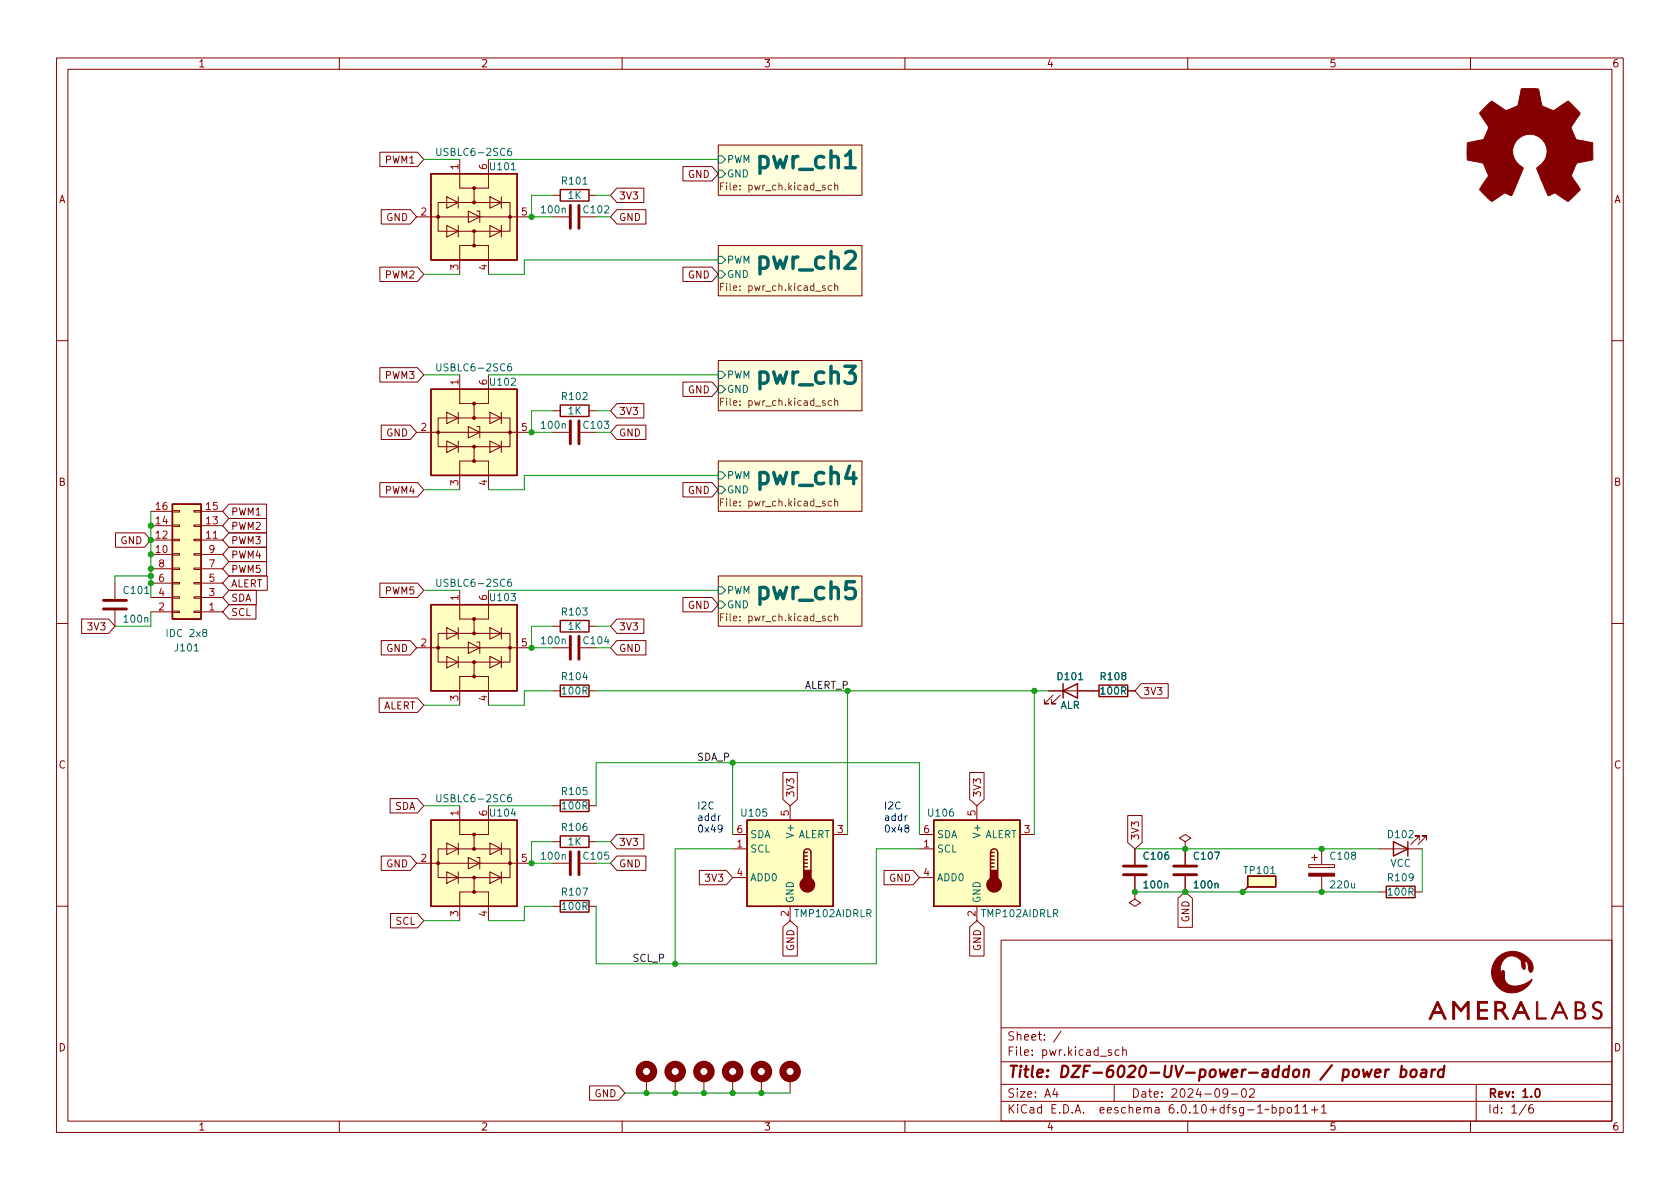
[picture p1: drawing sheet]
<svg xmlns="http://www.w3.org/2000/svg" width="297mm" height="210mm" viewBox="0 0 297 210" stroke-linecap="round" stroke-linejoin="round" font-family="sans-serif">
<g fill="none" stroke="#840000" stroke-width=".18">
<path d="M10 10.2h277v190.1h-277zM12 12.2h273v186.1h-273zM60 10.2v2M110 10.2v2M160 10.2v2M210 10.2v2M260 10.2v2M67.2 26.9h6.6l1.1 1.3-1.1 1.3h-6.6zM67.4 37.1h5.1l1.2 1.2-1.2 1.3h-5.1zM73.7 38.3h20.3M77.5 35.8h12.7v5.1h-12.7zM79 34.8l2 1-2 1z"/>
<path d="M79 39.9l2 1-2 1zM81 34.8v2M81 39.9v2M81.3 28.2v5.1h2.5M82.8 37.3l2 1-2 1.1zM84.3 37.3h.5v2.1M86.4 28.2v5.1h-2.6v2.5M86.6 34.8l2 1-2 1zM86.6 39.9l2 1-2 1zM88.6 34.8v2M88.6 39.9v2M97.8 34.5h1.3"/>
<path d="M97.8 38.3h2.8M102.6 38.3h2.8M104.1 34.5h1.3M109.1 37.1h5.1v2.5h-5.1l-1.2-1.3zM109.1 33.3h4.7v2.5h-4.7l-1.2-1.3zM120.7 29.5h5.2l1.1 1.2-1.1 1.3h-5.2zM127 25.6h25.4v8.9h-25.4zM67.2 47.2h6.6l1.1 1.3-1.1 1.3h-6.6zM83.8 40.9v2.5h2.6v5.1M83.8 43.4h-2.5v5.1M120.7 47.2h5.2l1.1 1.3-1.1 1.3h-5.2zM127 43.4h25.4v8.9h-25.4z"/>
<path d="M10 60.2h2M67.2 65h6.6l1.1 1.3-1.1 1.3h-6.6zM67.4 75.2h5.1l1.2 1.2-1.2 1.3h-5.1zM73.7 76.4h20.3M77.5 73.9h12.7v5.1h-12.7zM79 72.9l2 1-2 1zM79 78l2 1-2 1zM81 72.9v2M81 78v2M81.3 66.3v5.1h2.5M82.8 75.4l2 1-2 1.1zM83.8 79v2.5h2.6v5.1"/>
<path d="M84.3 75.4h.5v2.1M86.4 66.3v5.1h-2.6v2.5M86.6 72.9l2 1-2 1zM86.6 78l2 1-2 1zM88.6 72.9v2M88.6 78v2M97.8 76.4h2.8M97.8 72.6h1.3M102.6 76.4h2.8M104.1 72.6h1.3M109.1 71.4h4.7v2.5h-4.7l-1.2-1.3zM109.1 75.2h5.1v2.5h-5.1l-1.2-1.3z"/>
<path d="M120.7 67.6h5.2l1.1 1.2-1.1 1.3h-5.2zM127 63.7h25.4v8.9h-25.4zM285 60.2h2M20.4 94.2h5.2l1.1 1.3-1.1 1.3h-5.2zM26.7 98h3.8M26.7 95.5h3.8M26.7 93h3.8M26.7 90.4h3.8M30.5 90.3h1.2v.2h-1.2zM30.5 92.8h1.2v.3h-1.2zM30.5 95.4h1.2v.2h-1.2zM30.5 97.9h1.2v.3h-1.2z"/>
<path d="M34.3 90.3h1.3v.2h-1.3zM34.3 92.8h1.3v.3h-1.3zM34.3 95.4h1.3v.2h-1.3zM34.3 97.9h1.3v.3h-1.3zM35.6 98h3.8M35.6 95.5h3.8M35.6 93h3.8M35.6 90.4h3.8M40.5 91.7h6.6v2.5h-6.6l-1.1-1.2zM40.5 89.1h6.6v2.6h-6.6l-1.1-1.3zM40.5 94.2h6.6v2.6h-6.6l-1.1-1.3zM40.5 99.3h6.6v2.5h-6.6l-1.1-1.2z"/>
<path d="M40.5 96.8h6.6v2.5h-6.6l-1.1-1.3zM67.2 85.3h6.6l1.1 1.3-1.1 1.3h-6.6zM83.8 81.5h-2.5v5.1M120.7 85.3h5.2l1.1 1.3-1.1 1.3h-5.2zM127 81.5h25.4v8.9h-25.4zM10 110.2h2M14.4 109.5h4.8l1.1 1.2-1.1 1.3h-4.8zM20.3 103.1v2.8M20.3 107.9v2.8M26.7 108.2h3.8M26.7 105.7h3.8M26.7 103.1h3.8"/>
<path d="M26.7 100.6h3.8M30.5 100.5h1.2v.2h-1.2zM30.5 103h1.2v.2h-1.2zM30.5 105.5h1.2v.3h-1.2zM30.5 108.1h1.2v.2h-1.2zM34.3 100.5h1.3v.2h-1.3zM34.3 103h1.3v.2h-1.3zM34.3 105.5h1.3v.3h-1.3zM34.3 108.1h1.3v.2h-1.3zM35.6 108.2h3.8M35.6 105.7h3.8M35.6 103.1h3.8"/>
<path d="M35.6 100.6h3.8M40.5 104.4h4.8v2.5h-4.8l-1.1-1.2zM40.5 106.9h4.8v2.6h-4.8l-1.1-1.3zM40.5 101.8h6.8v2.6h-6.8l-1.1-1.3zM67.2 103.1h6.6l1.1 1.3-1.1 1.3h-6.6zM67.4 113.3h5.1l1.2 1.2-1.2 1.3h-5.1zM73.7 114.5h20.3M77.5 112h12.7v5.1h-12.7zM79 111l2 1-2 1zM79 116.1l2 1-2 1zM81 111v2M81 116.1v2"/>
<path d="M81.3 104.4v5.1h2.5M82.8 113.5l2 1-2 1.1zM83.8 117.1v2.5h2.6v5.1M83.8 119.6h-2.5v5.1M84.3 113.5h.5v2.1M86.4 104.4v5.1h-2.6v2.5M86.6 111l2 1-2 1zM86.6 116.1l2 1-2 1zM88.6 111v2M88.6 116.1v2M97.8 114.5h2.8M97.8 110.7h1.3"/>
<path d="M102.6 114.5h2.8M104.1 110.7h1.3M109.1 109.5h4.7v2.5h-4.7l-1.2-1.3zM109.1 113.3h5.1v2.5h-5.1l-1.2-1.3zM120.7 105.7h5.2l1.1 1.2-1.1 1.3h-5.2zM127 101.8h25.4v8.9h-25.4zM285 110.2h2M67 123.4h6.8l1.1 1.3-1.1 1.3h-6.8zM97.8 122.2h1.3M104.1 122.2h1.3M138.4 136.6h2.6v4.8l-1.3 1.1-1.3-1.1zM171.4 136.6h2.6v4.8l-1.3 1.1-1.3-1.1z"/>
<path d="M185.4 122.2h8.9M186.2 122.9l-1.5 1.6h.7h-.7v-.8M187.5 122.9l-1.6 1.6h.8h-.8v-.8M199.4 122.2h1.3M201.8 120.9h4.7v2.5h-4.7l-1.1-1.2zM67.4 151.4h5.1l1.2 1.2-1.2 1.3h-5.1zM69 141.2h4.8l1.1 1.3-1.1 1.3h-4.8zM73.7 152.6h20.3M77.5 150.1h12.7v5.1h-12.7zM79 149.1l2 1-2 1zM79 154.2l2 1-2 1zM81 149.1v2"/>
<path d="M81 154.2v2M81.3 142.5v5.1h2.5M82.8 151.6l2 1-2 1.1zM83.8 155.2v2.5h2.6v5.1M83.8 157.7h-2.5v5.1M84.3 151.6h.5v2.1M86.4 142.5v5.1h-2.6v2.5M86.6 149.1l2 1-2 1zM86.6 154.2l2 1-2 1zM88.6 149.1v2M88.6 154.2v2M97.8 152.6h2.8"/>
<path d="M97.8 148.8h1.3M97.8 142.5h1.3M102.6 152.6h2.8M104.1 148.8h1.3M104.1 142.5h1.3M109.1 147.6h4.7v2.5h-4.7l-1.2-1.3zM109.1 151.4h5.1v2.5h-5.1l-1.2-1.3zM123.7 153.9h4.7l1.1 1.3-1.1 1.3h-4.7zM129.5 150.1h2.6M129.5 147.6h2.6M129.5 155.2h2.6M139.7 142.5v2.5"/>
<path d="M147.3 147.6h2.6M156.3 153.9h5.1l1.2 1.3-1.2 1.3h-5.1zM162.6 150.1h2.5M162.6 147.6h2.5M162.6 155.2h2.5M172.7 142.5v2.5M180.3 147.6h2.6M199.4 144.2h2.5v4.8l-1.2 1.1-1.3-1.1zM200.7 157.7v1.3l1 .6-1 .7-1.1-.7 1.1-.6M200.7 157.7h.1M200.7 150.1v2.8M200.7 154.9v2.8"/>
<path d="M208.3 158.8l1.2-1.1 1.3 1.1v5.2h-2.5zM209.5 148.8l1.1-.6-1.1-.6-1 .6 1 .6v1.3M209.5 150.1h.1M209.5 150.1v2.8M209.5 154.9v2.8M219.7 157.7h.1M231.4 152.9h4.6v.5h-4.6zM231.9 151.6h1M232.4 151.1v1M233.7 150.1v2.8M233.7 154.9v2.8M243.8 157.7h1.3"/>
<path d="M243.8 150.1h7.7M250.2 157.7h1.3M251 148.6v-.8h-.8h.8l-1.6 1.5M252.2 148.6v-.8h-.7h.7l-1.5 1.5M10 160.2h2M69 161.5h4.8l1.1 1.3-1.1 1.3h-4.8zM97.8 160.3h1.3M104.1 160.3h1.3M138.4 163.9l1.3-1.1 1.3 1.1v5.2h-2.6zM139.7 160.3v2.5M171.4 163.9l1.3-1.1 1.3 1.1v5.2h-2.6zM172.7 160.3v2.5"/>
<path d="M177 166.3h108v32h-108zM285 160.2h2M60 198.3v2M104.2 192h5.2l1.1 1.3-1.1 1.3h-5.2zM110 198.3v2M114.3 190.7v2.6M119.4 190.7v2.6M124.5 190.7v2.6M129.5 190.7v2.6M134.6 190.7v2.6M139.7 190.7v2.6M160 198.3v2"/>
<path d="M177 194.8h108M177 191.8h108M177 187.8h108M177 181.8h108M186.5 192.5l-.4 1h1M186.9 193v1M187.6 182.4l-1.3 1.9M196.5 185.7l-.4-.1-.2 .2 .1 .3 .5 .1v.4h-.6M197 191.8v3M197.9 185.7l-.5-.1-.3 .3v.4l.2 .3h.6M198.5 185.8l.2-.2 .4 .1v.9M198.5 185.1v1.5"/>
<path d="M210 198.3v2M217.1 193.2l-.3 .3h-.3l-.3-.3 .2-.6 .4-.1 .2 .2a.99 .99 0 0 1-.4 1.3h-.2M217.7 193.5h1.2M219.7 192.6l.2-.1a.81 .81 0 0 1 .5 .7 .81 .81 0 0 1-.3 .8h-.1a.81 .81 0 0 1-.6-.6 .81 .81 0 0 1 .3-.8zM220.9 192.7l.6-.2 .2 .2 .1 .3-.9 1h.9M224.4 196.1l-.3 .2-.2-.2-.3 .2M224.9 195.9l.5-.1 .2 .3v.4l-.1 .3h-.6M224.9 195.3v1.5M226.3 195.9l.4-.1 .3 .3v.4l-.1 .3h-.6M226.3 195.8v1.5M227.7 195.9l.4-.1 .3 .3v.4l-.3 .3h-.4l-.1-.3v-.4zM228.9 195.8l.5-.5v1.5"/>
<path d="M228.9 196.8h.9M230.4 195.8l.4-.5v1.5M230.4 196.8h.8M231.9 196.3h1.1M232.4 195.7v1.1M233.6 195.8l.5-.5v1.5M233.6 196.8h.9M260 198.3v2M261 191.8v6.5M269.9 195.3l-1.3 1.9M271 195.3a.6 .6 0 0 0-.7 .7v.5l.1 .3h.5l.2-.1 .1-.5-.2-.2-.4-.1-.3 .3"/>
</g>
<path d="M271.6 192.6l.2-.1a.82 .82 0 0 1 .6 .7 .82 .82 0 0 1-.3 .8h-.2a.81 .81 0 0 1-.6-.6 .81 .81 0 0 1 .3-.8z" fill="none" stroke="#840000" stroke-width=".3"/>
<g fill="none" stroke="#840000" stroke-width=".4">
<path d="M241 189.1l.2 1.4 .5-1 .3 1 .5-1.4M243.1 189.8l1-.2-.1-.4-.5-.1-.3 .3-.1 1 .2 .1 .6-.1M245 189.1l-.2 1.4M245.6 189.1l-.4 .1-.2 .3M247.8 189.2l.2-.1 .5 .1 .2 .3-.1 .6a.66 .66 0 0 1-1 .3M247.9 188.5l-.3 2M249.6 189.3a.52 .52 0 0 1 .5-.2 .52 .52 0 0 1 .4 .4l-.1 .6a.55 .55 0 0 1-.5 .4 .55 .55 0 0 1-.5-.4zM251.4 189.2l.2-.1 .5 .1v1.3M252.2 189.6l-.7 .1a.4 .4 0 0 0-.3 .3 .4 .4 0 0 0 .2 .5l.7-.1M253.2 189.1l-.2 1.4M253.8 189.1l-.4 .1-.2 .3M255.3 189.2a.66 .66 0 0 0-1 .3l-.1 .6 .2 .3 .2 .1 .5-.1"/>
<path d="M255.4 188.5l-.3 2"/>
</g>
<g fill="#ffd" stroke="#ffd" stroke-width=".18">
<path d="M127 25.6h25.4v8.9h-25.4z"/>
<path d="M127 43.4h25.4v8.9h-25.4z"/>
<path d="M127 63.7h25.4v8.9h-25.4z"/>
<path d="M127 81.5h25.4v8.9h-25.4z"/>
<path d="M127 101.8h25.4v8.9h-25.4z"/>
</g>
<g fill="none" stroke="#006464" stroke-width=".18">
<path d="M77.2 26.2v1.1l.3 .2h.2l.3-.2v-1.1M90.4 26.2l-.4 .1a.86 .86 0 0 0 0 1.2l.4-.1 .1-.5-.3-.2-.3 .1-.2 .1M127 27.6h.6l.7 .6-.7 .6h-.6zM127 30.1h.6l.7 .6-.7 .7h-.6zM127 45.3h.6l.7 .7-.7 .6h-.6zM127 47.9h.6l.7 .6-.7 .6h-.6zM77.2 64.3v1.1l.3 .2h.2l.3-.2v-1.1M90.4 64.3l-.4 .1a.86 .86 0 0 0 0 1.2l.4-.1 .1-.5-.3-.2-.3 .1-.2 .1M127 65.7h.6l.7 .6-.7 .6h-.6zM127 68.2h.6l.7 .6-.7 .7h-.6zM127 83.4h.6l.7 .7-.7 .6h-.6zM127 86h.6l.7 .6-.7 .6h-.6z"/>
<path d="M77.2 102.4v1.1l.3 .2h.2l.3-.2v-1.1M90.4 102.4l-.4 .1a.86 .86 0 0 0 0 1.2l.4-.1 .1-.5-.3-.2-.3 .1-.2 .1M127 103.8h.6l.7 .6-.7 .6h-.6zM127 106.3h.6l.7 .6-.7 .7h-.6zM77.2 140.5v1.1l.3 .2h.2l.3-.2v-1.1M90.4 140.5l-.4 .1a.86 .86 0 0 0 0 1.2l.4-.1 .1-.5-.3-.2-.3 .1-.2 .1"/>
</g>
<g fill="none" stroke="#725600" stroke-width=".18">
<path d="M127.4 32.9h.4M128 32.3h-.6v1.3M147 32.8l-.3-.1-.3 .3 .2 .5h.4M147.6 32.9l.2-.2 .3 .1v.8M147.6 32.3v1.3M127.4 50.7h.4M128 50.1h-.6v1.3M147 50.6l-.3-.1-.3 .3 .2 .5h.4M147.6 50.6l.2-.1 .3 .1v.8M147.6 50.1v1.3M127.4 71h.4M128 70.4h-.6v1.3"/>
<path d="M147 70.9l-.3-.1-.3 .3 .2 .5h.4M147.6 71l.2-.2 .3 .1v.8M147.6 70.4v1.3M127.4 88.8h.4M128 88.2h-.6v1.3M147 88.7l-.3-.1-.3 .3 .2 .5h.4M147.6 88.7l.2-.1 .3 .1v.8M147.6 88.2v1.3M127.4 109.1h.4M128 108.5h-.6v1.3M147 109l-.3-.1-.3 .3 .2 .5h.4M147.6 109.1l.2-.2 .3 .1v.8"/>
<path d="M147.6 108.5v1.3"/>
</g>
<g fill="none" stroke="#840000" stroke-width=".51">
<path d="M100.8 36.3v4.1M102.4 36.3v4.1M100.8 74.4v4.1M102.4 74.4v4.1M18.3 107.7h4.1M18.3 106.2h4.1M100.8 112.5v4.1M102.4 112.5v4.1M100.8 150.6v4.1M102.4 150.6v4.1M198.6 154.7h4.1M198.6 153.2h4.1"/>
<path d="M207.5 154.7h4.1M207.5 153.2h4.1"/>
</g>
<g fill="none" stroke="#840000" stroke-width="1.3">
<circle cx="114.3" cy="189.5" r="1.27"/>
<circle cx="119.4" cy="189.5" r="1.27"/>
<circle cx="124.5" cy="189.5" r="1.27"/>
<circle cx="129.5" cy="189.5" r="1.27"/>
<circle cx="134.6" cy="189.5" r="1.27"/>
<circle cx="139.7" cy="189.5" r="1.27"/>
</g>
<g fill="#ffffc2" stroke="#ffffc2" stroke-width=".18">
<path d="M30.5 89.1h5.1v20.4h-5.1z"/>
<path d="M220.6 154.9h5v1.9h-5z"/>
<path d="M76.2 68.8h15.2v15.3h-15.2z"/>
<path d="M132.1 145h15.2v15.3h-15.2z"/>
<path d="M76.2 106.9h15.2v15.3h-15.2z"/>
<path d="M76.2 30.7h15.2v15.3h-15.2z"/>
<path d="M165.1 145h15.2v15.3h-15.2z"/>
<path d="M76.2 145h15.2v15.3h-15.2z"/>
</g>
<g fill="none" stroke="#840000" stroke-width=".25">
<path d="M76.2 30.7h15.2v15.3h-15.2zM99.1 33.5h5v2.1h-5zM76.2 68.8h15.2v15.3h-15.2zM99.1 71.6h5v2.1h-5zM30.5 89.1h5.1v20.4h-5.1zM76.2 106.9h15.2v15.3h-15.2zM99.1 109.7h5v2.1h-5zM99.1 121.2h5v2h-5zM188 122.2l2.5-1.3v2.5zM188 120.9v2.5M194.3 121.2h5.1v2h-5.1zM76.2 145h15.2v15.3h-15.2z"/>
<path d="M99.1 159.3h5v2h-5zM99.1 147.8h5v2.1h-5zM99.1 141.5h5v2h-5zM132.1 145h15.2v15.3h-15.2zM142.1 150.7a.64 .64 0 0 1 .6-.6 .64 .64 0 0 1 .7 .6v3.2M142.1 153.3h.6M142.1 152.6h.6M142.1 152h.6M142.1 151.4h.6M142.1 150.7v3.2M142.1 150.7h.6M165.1 145h15.2v15.3h-15.2z"/>
<path d="M175.1 150.7a.64 .64 0 0 1 .7-.6 .64 .64 0 0 1 .6 .6v3.2M175.1 153.3h.7M175.1 152.6h.7M175.1 152h.7M175.1 151.4h.7M175.1 150.7h.7M175.1 150.7v3.2M220.6 154.9h5v1.9h-5zM220.6 156.8l-.9 .9M245.1 156.7h5.1v2h-5.1zM246.4 148.8l2.5 1.3-2.5 1.3zM248.9 148.8v2.6"/>
</g>
<g fill="#840000" stroke="#840000" stroke-width=".18">
<path d="M231.4 154.4h4.6v.5h-4.6z"/>
<path d="M271.6 177.1h.3v2.9h1.5v.2h-1.8z"/>
<path d="M261.2 177.1h1.8v.3h-1.4v1.1h1.4v.3h-1.4v1.1l1.4 .1v.2h-1.8z"/>
<path d="M256.8 177.1h.3l1.2 1.4 1.2-1.4h.3v3.1h-.4v-2.6l-1.1 1.3-1.1-1.3v2.6h-.4z"/>
<path d="M254.1 177.1h.2l1.4 3.1h-.3l-.5-1h-1.4l-.5 1h-.3l.6-1.3h1.5l-.6-1.2-.6 1.2h-.3z"/>
<path d="M268.8 177.1h.2l1.5 3.1h-.4l-.5-1h-1.4l-.5 1h-.3l.6-1.3h1.5l-.6-1.2-.6 1.2h-.3z"/>
<path d="M278.5 177.1h.4a.82 .82 0 0 1 1.1 .4 .82 .82 0 0 1-.3 1.1 .82 .82 0 0 1 .7 1 .82 .82 0 0 1-1.1 .6h-.8v-.2h.7a.67 .67 0 0 0 .9-.6 .67 .67 0 0 0-.9-.7h-.5v1.3h-.2v-1.4a1.27 1.27 0 0 0 1.3-.5 .64 .64 0 0 0-.7-.8h-.4v1.3h-.2z"/>
<path d="M264.3 177.1h.6a.92 .92 0 0 1 1 .3 .92 .92 0 0 1 .1 1l-.3 .3 1 1.5h-.3l-.6-.8a.98 .98 0 0 0-1.2-.6v1.4h-.3v-2.8h.3v1.1a.97 .97 0 0 0 1.3-.6 .63 .63 0 0 0-.9-.5h-.7z"/>
<path d="M275.7 177.1l1.5 3.1a.32 .32 0 0 1-.4-.4l-.3-.7-1.5 .1-.5 1h-.2l.5-1.3h1.6l-.6-1.3-.7 1.3h-.3z"/>
<path d="M281.8 177.3a.98 .98 0 0 1 1.4 .1l-.1 .1a.71 .71 0 0 0-.8-.2 .71 .71 0 0 0-.4 .8l.3 .3a1.27 1.27 0 0 1 1.1 1.1 .92 .92 0 0 1-.7 .7 .92 .92 0 0 1-1-.4v-.1a.79 .79 0 0 0 .8 .3 .79 .79 0 0 0 .6-.5 .7 .7 0 0 0-.7-.8 .82 .82 0 0 1-.7-.5 .82 .82 0 0 1 .2-.9z"/>
<path d="M264.9 169.2a3.8 3.8 0 0 1 6.1 1.6 .79 .79 0 0 1-.4 1.1 1.76 1.76 0 0 1-.4-1.4 .33 .33 0 0 0-.2-.4 .33 .33 0 0 0-.4 .2 .78 .78 0 0 1-.2 1.1l-.2-.3-.2-.5a1.27 1.27 0 0 0-1.1-1.4 2.15 2.15 0 0 0-2.6 2.1v.7a.35 .35 0 0 1 .3-.3 .35 .35 0 0 1 .4 .1v.4a1.75 1.75 0 0 0 2.2 2.2 4.6 4.6 0 0 0 2.7-1.2 3.7 3.7 0 0 1-5.5 1.8 3.7 3.7 0 0 1-.5-5.8z"/>
<path d="M262.3 19.3l1.5-1.4 2.3 1.6a4.7 4.7 0 0 0 2.3-.8l.6-3h2.9a.92 .92 0 0 1 .3 1l.4 2 2.1 .9 2.4-1.7a.97 .97 0 0 1 .9 .6l1.4 1.6-1.5 2.3-.1 .2 .2 .6 .7 1.5 2.9 .5v3l-2.8 .6-.9 2.3 1.5 2.4-1.5 1.5a.81 .81 0 0 1-.8 .6l-2.2-1.5-1.2 .5-2-4.9a3.1 3.1 0 0 0 1.8-3.4 3.1 3.1 0 0 0-3-2.6 3.1 3.1 0 0 0-3 2.5 3.1 3.1 0 0 0 1.7 3.4l.1 .1-2 4.9-1.1-.4a3.5 3.5 0 0 0-1.6 .9l-.8 .5-2.1-2a.93 .93 0 0 1 .4-.9l1.1-1.6-.9-2.1a3.7 3.7 0 0 0-1.9-.5l-1-.3v-2.8a.87 .87 0 0 1 .9-.3l2-.5 .6-1.3a.82 .82 0 0 0 .1-1.2l-1.4-2.1z"/>
<circle cx="83.8" cy="71.4" r=".25"/>
<circle cx="83.8" cy="73.9" r=".25"/>
<circle cx="77.5" cy="76.4" r=".25"/>
<circle cx="90.2" cy="76.4" r=".25"/>
<circle cx="83.8" cy="79" r=".25"/>
<circle cx="83.8" cy="81.5" r=".25"/>
<circle cx="83.8" cy="109.5" r=".25"/>
<circle cx="83.8" cy="112" r=".25"/>
<circle cx="77.5" cy="114.5" r=".25"/>
<circle cx="90.2" cy="114.5" r=".25"/>
<circle cx="83.8" cy="117.1" r=".25"/>
<circle cx="83.8" cy="119.6" r=".25"/>
<circle cx="83.8" cy="33.3" r=".25"/>
<circle cx="83.8" cy="35.8" r=".25"/>
<circle cx="77.5" cy="38.3" r=".25"/>
<circle cx="90.2" cy="38.3" r=".25"/>
<circle cx="83.8" cy="40.9" r=".25"/>
<circle cx="83.8" cy="43.4" r=".25"/>
<circle cx="83.8" cy="147.6" r=".25"/>
<circle cx="83.8" cy="150.1" r=".25"/>
<circle cx="77.5" cy="152.6" r=".25"/>
<circle cx="90.2" cy="152.6" r=".25"/>
<circle cx="83.8" cy="155.2" r=".25"/>
<circle cx="83.8" cy="157.7" r=".25"/>
</g>
<g fill="#840000" stroke="#840000" stroke-width=".25">
<path d="M142.1 153.9h1.3v1.9h-1.3z"/>
<path d="M175.1 153.9h1.3v1.9h-1.3z"/>
<circle cx="142.7" cy="156.5" r="1.27"/>
<circle cx="175.8" cy="156.5" r="1.27"/>
</g>
<path d="M127.4 144.3l-.4 .2M127.7 146.4l-.3 .3-.3-.1-.1-.2 .1-.5h.3l.2 .1a.84 .84 0 0 1-.3 1.2h-.2M160.2 146.4l-.2-.2v-.2l.2-.1h.4l.1 .2-.1 .2-.5 .2-.1 .2v.2l.2 .3h.3l.2-.3-.1-.3-.1-.2M160.4 144.3l-.4 .2" fill="none" stroke="#0000c2" stroke-width=".18"/>
<g fill="none" stroke="#009600" stroke-width=".18">
<path d="M74.9 28.2h6.4M86.4 28.2h40.6M97.8 34.5h-3.8v3.8h3.8M105.4 34.5h2.5M74.9 48.5h6.4M127 46h-34.3v2.5h-6.3M74.9 66.3h6.4M86.4 66.3h40.6M97.8 72.6h-3.8v3.8h3.8M105.4 72.6h2.5M26.7 90.4v15.3M74.9 86.6h6.4"/>
<path d="M127 84.1h-34.3v2.5h-6.3M26.7 108.2v2.5h-6.4M26.7 101.8h-6.4v1.3M74.9 104.4h6.4M86.4 104.4h40.6M97.8 110.7h-3.8v3.8h3.8M105.4 110.7h2.5M74.9 124.7h6.4M97.8 122.2h-5.1v2.5h-6.3M105.4 122.2h80M129.5 134.9v12.7M149.9 122.2v25.4"/>
<path d="M182.9 122.2v25.4M74.9 142.5h6.4M86.4 142.5h11.4M97.8 148.8h-3.8v3.8h3.8M105.4 142.5v-7.6h57.2v12.7M105.4 148.8h2.5M129.5 150.1h-10.1v20.3M162.6 150.1h-7.7v20.3h-49.5v-10.1M200.7 150.1h43.1M200.7 157.7h43.1M251.5 150.1v7.6M74.9 162.8h6.4"/>
<path d="M97.8 160.3h-5.1v2.5h-6.3M110.5 193.3h29.2"/>
</g>
<g fill="#009600" stroke="#009600" stroke-width=".18">
<circle cx="119.4" cy="170.4" r=".46"/>
<circle cx="94" cy="152.6" r=".46"/>
<circle cx="209.5" cy="157.7" r=".46"/>
<circle cx="200.7" cy="157.7" r=".46"/>
<circle cx="209.5" cy="150.1" r=".46"/>
<circle cx="233.7" cy="157.7" r=".46"/>
<circle cx="233.7" cy="150.1" r=".46"/>
<circle cx="219.7" cy="157.7" r=".46"/>
<circle cx="182.9" cy="122.2" r=".46"/>
<circle cx="94" cy="38.3" r=".46"/>
<circle cx="26.7" cy="95.5" r=".46"/>
<circle cx="26.7" cy="93" r=".46"/>
<circle cx="94" cy="76.4" r=".46"/>
<circle cx="134.6" cy="193.3" r=".46"/>
<circle cx="119.4" cy="193.3" r=".46"/>
<circle cx="124.5" cy="193.3" r=".46"/>
<circle cx="129.5" cy="193.3" r=".46"/>
<circle cx="114.3" cy="193.3" r=".46"/>
<circle cx="129.5" cy="134.9" r=".46"/>
<circle cx="26.7" cy="98" r=".46"/>
<circle cx="26.7" cy="100.6" r=".46"/>
<circle cx="26.7" cy="101.8" r=".46"/>
<circle cx="26.7" cy="103.1" r=".46"/>
<circle cx="94" cy="114.5" r=".46"/>
</g>
<g font-size="4.2" fill="#006464">
<text x="134.2" y="29.8">pwr_ch1</text>
<text x="134.2" y="47.6">pwr_ch2</text>
<text x="134.2" y="67.9">pwr_ch3</text>
<text x="134.2" y="85.7">pwr_ch4</text>
<text x="134.2" y="106">pwr_ch5</text>
</g>
<text font-size="2.8" fill="#840000" x="178" y="190.6">Title: DZF-6020-UV-power-addon / power board</text>
<g font-size="2.1" fill="#840000">
<text x="178" y="184">Sheet: /</text>
<text x="178" y="186.7">File: pwr.kicad_sch</text>
<text x="178" y="196.9">KiCad E.D.A. eeschema 6.0.10+dfsg-1~bpo11+1</text>
<text x="178" y="194.1">Size: A4</text>
<text x="200" y="194.1">Date: 2024-09-02</text>
<text x="263" y="194.1">Rev: 1.0</text>
<text x="263" y="196.9">Id: 1/6</text>
</g>
<g font-size="1.8" fill="#840000">
<text x="35" y="11.9">1</text>
<text x="85" y="11.9">2</text>
<text x="135" y="11.9">3</text>
<text x="185" y="11.9">4</text>
<text x="235" y="11.9">5</text>
<text x="285" y="11.9">6</text>
<text x="68.2" y="28.9">PWM1</text>
<text x="10.3" y="35.9">A</text>
<text x="109.4" y="35.3">3V3</text>
<text x="121.6" y="31.5">GND</text>
<text x="285.3" y="35.9">A</text>
<text x="68.3" y="39.1">GND</text>
<text x="109.4" y="39.1">GND</text>
<text x="68.2" y="49.2">PWM2</text>
<text x="121.6" y="49.2">GND</text>
<text x="68.2" y="67">PWM3</text>
<text x="121.6" y="69.6">GND</text>
<text x="68.3" y="77.2">GND</text>
<text x="109.4" y="73.4">3V3</text>
<text x="109.4" y="77.2">GND</text>
<text x="10.3" y="85.9">B</text>
<text x="68.2" y="87.3">PWM4</text>
<text x="121.6" y="87.3">GND</text>
<text x="285.3" y="85.9">B</text>
<text x="40.8" y="93.7">PWM2</text>
<text x="40.8" y="91.1">PWM1</text>
<text x="21.3" y="96.2">GND</text>
<text x="40.8" y="96.2">PWM3</text>
<text x="40.8" y="101.3">PWM5</text>
<text x="40.8" y="98.8">PWM4</text>
<text x="40.8" y="106.4">SDA</text>
<text x="40.8" y="103.8">ALERT</text>
<text x="68.2" y="105.1">PWM5</text>
<text x="121.6" y="107.7">GND</text>
<text x="15.7" y="111.5">3V3</text>
<text x="40.8" y="108.9">SCL</text>
<text x="109.4" y="111.5">3V3</text>
<text x="68.3" y="115.3">GND</text>
<text x="109.4" y="115.3">GND</text>
<text x="67.6" y="125.4">ALERT</text>
<text x="202.1" y="122.9">3V3</text>
<text x="10.3" y="135.9">C</text>
<text x="285.3" y="135.9">C</text>
<text x="69.8" y="143.2">SDA</text>
<text x="140.4" y="141.1" transform="rotate(-90 140.4 141.1)">3V3</text>
<text x="173.4" y="141.1" transform="rotate(-90 173.4 141.1)">3V3</text>
<text x="109.4" y="149.6">3V3</text>
<text x="201.4" y="148.7" transform="rotate(-90 201.4 148.7)">3V3</text>
<text x="68.3" y="153.4">GND</text>
<text x="109.4" y="153.4">GND</text>
<text x="125" y="155.9">3V3</text>
<text x="157.2" y="155.9">GND</text>
<text x="70" y="163.5">SCL</text>
<text x="210.3" y="163.1" transform="rotate(-90 210.3 163.1)">GND</text>
<text x="140.4" y="168.2" transform="rotate(-90 140.4 168.2)">GND</text>
<text x="173.4" y="168.2" transform="rotate(-90 173.4 168.2)">GND</text>
<text x="10.3" y="185.9">D</text>
<text x="285.3" y="185.9">D</text>
<text x="105.1" y="194">GND</text>
<text x="35" y="199.9">1</text>
<text x="85" y="199.9">2</text>
<text x="135" y="199.9">3</text>
<text x="185" y="199.9">4</text>
<text x="235" y="199.9">5</text>
<text x="285" y="199.9">6</text>
</g>
<g font-size="1.8" fill="#006464">
<text x="77.8" y="27.6">USBLC6-2SC6</text>
<text x="128.5" y="28.8">PWM</text>
<text x="86.8" y="30.1">U101</text>
<text x="99.5" y="32.6">R101</text>
<text x="100.5" y="35.2">1K</text>
<text x="128.5" y="31.4">GND</text>
<text x="95.8" y="37.7">100n</text>
<text x="128.5" y="46.6">PWM</text>
<text x="128.5" y="49.1">GND</text>
<text x="77.8" y="65.7">USBLC6-2SC6</text>
<text x="86.8" y="68.2">U102</text>
<text x="99.5" y="70.7">R102</text>
<text x="128.5" y="66.9">PWM</text>
<text x="128.5" y="69.5">GND</text>
<text x="95.8" y="75.8">100n</text>
<text x="100.5" y="73.3">1K</text>
<text x="128.5" y="84.7">PWM</text>
<text x="128.5" y="87.2">GND</text>
<text x="22" y="105">C101</text>
<text x="77.8" y="103.8">USBLC6-2SC6</text>
<text x="86.8" y="106.3">U103</text>
<text x="128.5" y="105">PWM</text>
<text x="128.5" y="107.6">GND</text>
<text x="22" y="110.1">100n</text>
<text x="29.8" y="112.6">IDC 2x8</text>
<text x="95.8" y="113.9">100n</text>
<text x="99.5" y="108.8">R103</text>
<text x="100.5" y="111.4">1K</text>
<text x="31.1" y="115.2">J101</text>
<text x="99.5" y="120.3">R104</text>
<text x="99.5" y="122.8">100R</text>
<text x="187.1" y="120.3">D101</text>
<text x="187.4" y="125.3">ALR</text>
<text x="194.7" y="120.3">R108</text>
<text x="194.7" y="122.8">100R</text>
<text x="77.8" y="141.9">USBLC6-2SC6</text>
<text x="99.5" y="140.6">R105</text>
<text x="99.5" y="143.1">100R</text>
<text x="86.8" y="144.4">U104</text>
<text x="99.5" y="146.9">R106</text>
<text x="100.5" y="149.5">1K</text>
<text x="131.2" y="144.4">U105</text>
<text x="132.6" y="148.2">SDA</text>
<text x="140.3" y="147.7" transform="rotate(-90 140.3 147.7)">V+</text>
<text x="140.9" y="148.2">ALERT</text>
<text x="164.3" y="144.4">U106</text>
<text x="165.6" y="148.2">SDA</text>
<text x="173.4" y="147.7" transform="rotate(-90 173.4 147.7)">V+</text>
<text x="173.9" y="148.2">ALERT</text>
<text x="245.5" y="148.2">D102</text>
<text x="95.8" y="152">100n</text>
<text x="132.6" y="150.7">SCL</text>
<text x="132.6" y="155.8">ADD0</text>
<text x="165.6" y="150.7">SCL</text>
<text x="165.6" y="155.8">ADD0</text>
<text x="202.3" y="152">C106</text>
<text x="211.2" y="152">C107</text>
<text x="220.1" y="154.6">TP101</text>
<text x="235.4" y="152">C108</text>
<text x="245.5" y="155.8">R109</text>
<text x="245.8" y="153.3">VCC</text>
<text x="99.5" y="158.4">R107</text>
<text x="99.5" y="160.9">100R</text>
<text x="140.3" y="159.8" transform="rotate(-90 140.3 159.8)">GND</text>
<text x="173.4" y="159.8" transform="rotate(-90 173.4 159.8)">GND</text>
<text x="202.4" y="157.1">100n</text>
<text x="211.3" y="157.1">100n</text>
<text x="235.4" y="157.1">220u</text>
<text x="245.5" y="158.4">100R</text>
<text x="140.6" y="162.2">TMP102AIDRLR</text>
<text x="173.7" y="162.2">TMP102AIDRLR</text>
</g>
<g font-size="1.8" fill="#a90000">
<text x="81" y="30" transform="rotate(-90 81 30)">1</text>
<text x="86.1" y="30" transform="rotate(-90 86.1 30)">6</text>
<text x="74.4" y="38.1">2</text>
<text x="92.2" y="38.1">5</text>
<text x="81" y="47.7" transform="rotate(-90 81 47.7)">3</text>
<text x="86.1" y="47.7" transform="rotate(-90 86.1 47.7)">4</text>
<text x="81" y="68.1" transform="rotate(-90 81 68.1)">1</text>
<text x="86.1" y="68.1" transform="rotate(-90 86.1 68.1)">6</text>
<text x="74.4" y="76.2">2</text>
<text x="92.2" y="76.2">5</text>
<text x="81" y="85.8" transform="rotate(-90 81 85.8)">3</text>
<text x="86.1" y="85.8" transform="rotate(-90 86.1 85.8)">4</text>
<text x="27.6" y="95.2">12</text>
<text x="27.6" y="92.7">14</text>
<text x="27.6" y="90.2">16</text>
<text x="36.5" y="95.2">11</text>
<text x="36.5" y="92.7">13</text>
<text x="36.5" y="90.2">15</text>
<text x="27.6" y="97.8">10</text>
<text x="28.1" y="100.3">8</text>
<text x="37" y="100.3">7</text>
<text x="37" y="97.8">9</text>
<text x="28.1" y="107.9">2</text>
<text x="28.1" y="105.4">4</text>
<text x="28.1" y="102.9">6</text>
<text x="37" y="107.9">1</text>
<text x="37" y="105.4">3</text>
<text x="37" y="102.9">5</text>
<text x="81" y="106.2" transform="rotate(-90 81 106.2)">1</text>
<text x="86.1" y="106.2" transform="rotate(-90 86.1 106.2)">6</text>
<text x="74.4" y="114.3">2</text>
<text x="92.2" y="114.3">5</text>
<text x="81" y="123.9" transform="rotate(-90 81 123.9)">3</text>
<text x="86.1" y="123.9" transform="rotate(-90 86.1 123.9)">4</text>
<text x="81" y="144.3" transform="rotate(-90 81 144.3)">1</text>
<text x="86.1" y="144.3" transform="rotate(-90 86.1 144.3)">6</text>
<text x="130.3" y="149.9">1</text>
<text x="130.3" y="147.3">6</text>
<text x="139.4" y="144.3" transform="rotate(-90 139.4 144.3)">5</text>
<text x="148.1" y="147.3">3</text>
<text x="163.3" y="149.9">1</text>
<text x="163.3" y="147.3">6</text>
<text x="172.5" y="144.3" transform="rotate(-90 172.5 144.3)">5</text>
<text x="181.1" y="147.3">3</text>
<text x="74.4" y="152.4">2</text>
<text x="92.2" y="152.4">5</text>
<text x="130.3" y="154.9">4</text>
<text x="163.3" y="154.9">4</text>
<text x="81" y="162" transform="rotate(-90 81 162)">3</text>
<text x="86.1" y="162" transform="rotate(-90 86.1 162)">4</text>
<text x="139.4" y="162" transform="rotate(-90 139.4 162)">2</text>
<text x="172.5" y="162" transform="rotate(-90 172.5 162)">2</text>
</g>
<g font-size="1.8" fill="#725600">
<text x="128.1" y="33.7">File: pwr_ch.kicad_sch</text>
<text x="128.1" y="51.4">File: pwr_ch.kicad_sch</text>
<text x="128.1" y="71.8">File: pwr_ch.kicad_sch</text>
<text x="128.1" y="89.5">File: pwr_ch.kicad_sch</text>
<text x="128.1" y="109.9">File: pwr_ch.kicad_sch</text>
</g>
<g font-size="1.8" fill="#009600">
<text x="103.3" y="37.7">C102</text>
<text x="103.3" y="75.8">C103</text>
<text x="103.3" y="113.9">C104</text>
<text x="142.2" y="121.8">ALERT_P</text>
<text x="103.3" y="152">C105</text>
</g>
<g font-size="1.8" fill="#0f0f0f">
<text x="123.2" y="134.5">SDA_P</text>
<text x="111.8" y="170.1">SCL_P</text>
</g>
<g font-size="1.8" fill="#0000c2">
<text x="123.2" y="143.1">I2C</text>
<text x="156.2" y="143.1">I2C</text>
<text x="123.2" y="145.2">addr</text>
<text x="123.2" y="147.2">0x49</text>
<text x="156.2" y="145.2">addr</text>
<text x="156.2" y="147.2">0x48</text>
</g>
</svg>
